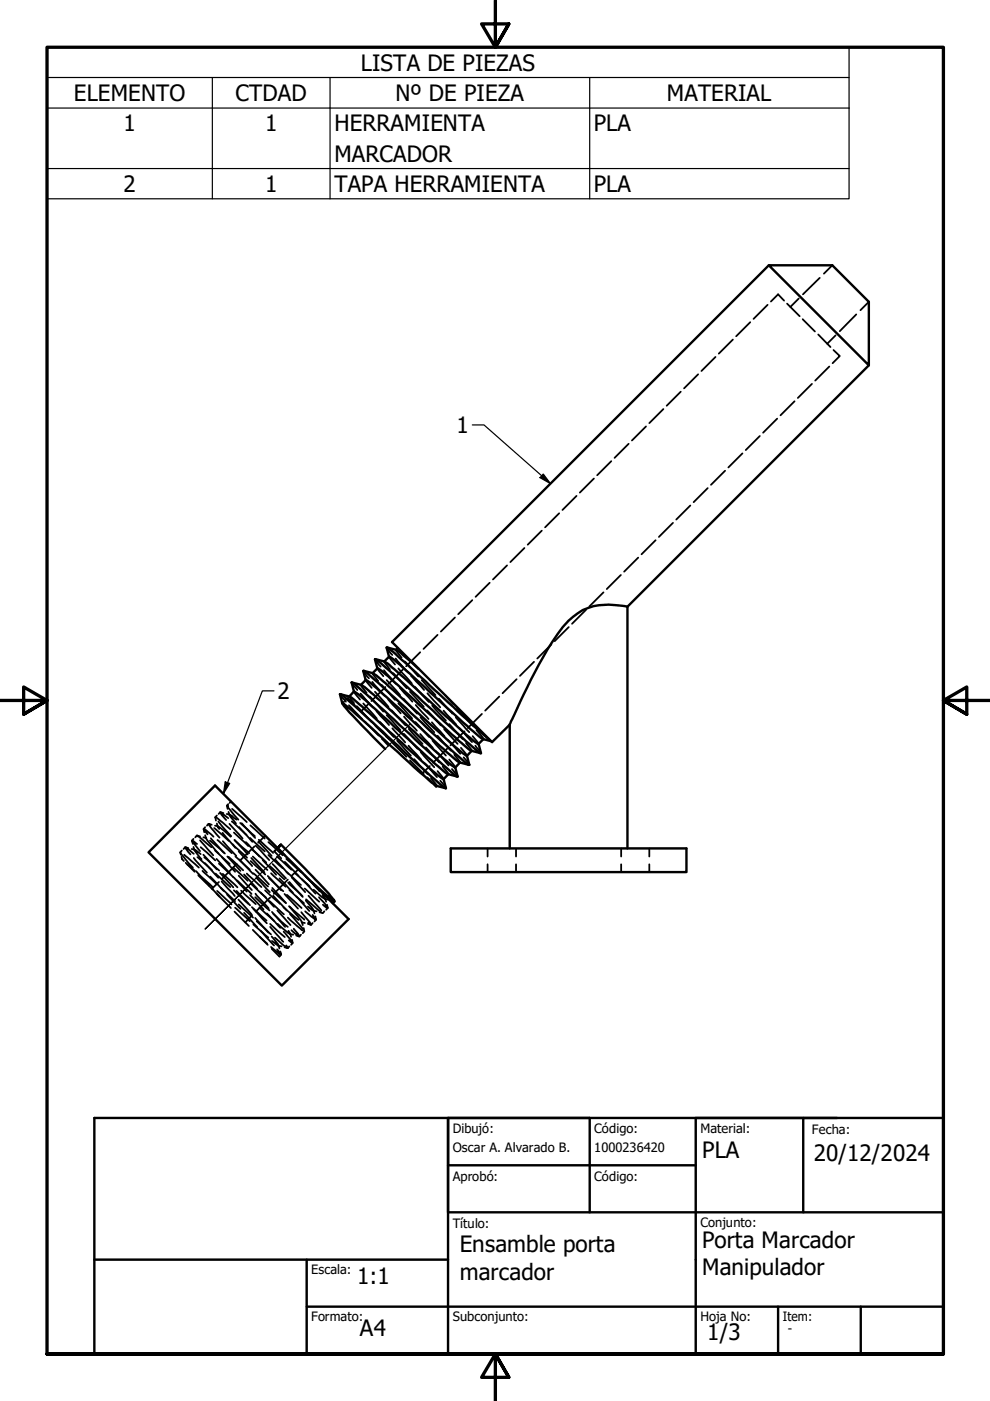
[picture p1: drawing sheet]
<svg xmlns="http://www.w3.org/2000/svg" width="210mm" height="297mm" viewBox="0 0 210 297" stroke-linecap="round" stroke-linejoin="round" font-family="sans-serif">
<!-- layer: Trayect. despiece de movimiento (ISO) -->
<path d="M87 153.5l-43.5 43.5 9.6-9.6" fill="none" stroke="#000" stroke-width=".25"/>
<!-- layer: Oculto (ISO) -->
<g fill="none" stroke="#000" stroke-width=".38">
<path d="M173.8 58.9l-3.6 3.5M176.5 56.2l-1.8 1.8M148 79.4l-3 2.9M151.7 75.7l-3 3M155.4 72l-3 3M159.1 68.3l-3 3M162.8 64.6l-3 3M166.2 63.7l-1.2-1.3-1.6 1.5M166.9 64.4l2.6 2.6M169.4 63.3l-1.8 1.8M170.2 67.7l2.6 2.6M173.5 70.9l2.6 2.7"/>
<path d="M175.8 77.7l-3 3M176.7 74.2l1.4 1.3-1.6 1.5M177.2 71.1l-1.8 1.8M181.5 66.7l-3.4 3.5M184.2 64l-1.8 1.8M129.6 97.8l-3 3M133.3 94.1l-3 3M137 90.4l-3 3M140.7 86.7l-3 3M144.3 83l-2.9 3M153.7 99.8l-3 3M157.4 96.1l-3 3"/>
<path d="M161.1 92.4l-3 3M164.8 88.8l-3 2.9M168.5 85.1l-3 3M172.1 81.4l-2.9 3M107.5 119.9l-3 3M111.2 116.2l-3 3M114.9 112.5l-3 3M118.6 108.8l-3 3M122.2 105.1l-2.9 3M125.9 101.5l-3 2.9M135.3 118.2l-3 3M139 114.5l-3 3"/>
<path d="M142.7 110.9l-3 2.9M146.4 107.2l-3 3M150.1 103.5l-3 3M79.5 139.7l1.2 1.6M82 137.3l1.2 1.6M82.5 139.2l1.3 1.7M83.9 139.6l2.7 3M84 137.8l.1 .3 1.1 1.3M89.1 138.3l-3 3M92.8 134.6l-3 3M96.5 130.9l-3 3M100.1 127.2l-2.9 3"/>
<path d="M103.8 123.6l-3 2.9M116.9 136.6l-3 3M120.6 133l-3 2.9M124.3 129.3l-3 3M128 125.6l-3 3M131.6 121.9l-2.9 3M72.1 147.2l1.2 1.6M73 148.8l-.4 .3M73.3 148.4l.4-.4 1.5 1.5M74 149.5l2.8 2.9M74.1 147.7l-.1 .1 1.1 1.3M74.5 144.7l1.3 1.6"/>
<path d="M75.1 146.6l1.2 1.7M75.6 149.7l2.5 2.6M75.9 150.2l3 2.9M76.5 147.1l2.6 2.9M76.6 145.2v.3l1.1 1.4M77 142.2l1.2 1.6M77 149.1l2.9 3.2M77.5 153.1l2.8 2.8M77.5 144.1l1.3 1.7M78 149.3l-1.4 1.5M78.4 147.7l2.9 3.2M78.7 153l2.5 2.5"/>
<path d="M78.9 144.6l2.7 3M79.1 142.7v.4l1.1 1.3M79.5 146.7l2.9 3.1M79.6 153.8l2.9 3M79.8 150.8l2.7 2.9M80 141.7l1.3 1.7M80.6 153.1l2.9 3.2M80.9 145.2l2.9 3.2M81 156.6l1.4 1.5M81.4 142.1l2.7 3M81.5 140.3l.1 .3 1.1 1.3M81.7 145.7l-3 2.9"/>
<path d="M81.9 156.1l1.2 1.2M82 151.6l2.9 3.2M82 144.2l2.8 3.2M82.3 148.3l2.7 2.9M83.1 150.6l2.9 3.2M83.2 154.4l2.7 3M83.2 157.5l3 3M83.4 142.7l2.8 3.2M84.2 157l2.9 3.2M84.5 149.1l2.9 3.2M84.5 141.7l2.8 3.2M84.8 145.8l2.6 3"/>
<path d="M85.4 142l-3 3M85.5 148.1l3 3.2M85.6 155.6l2.9 3.1M85.7 151.9l2.7 3M85.9 140.3l2.8 3.1M86.6 158.1l2.7 2.9M86.7 154.5l2.9 3.2M86.9 146.7l3 3.1M87.2 143.4l2.7 2.9M88 145.7l2.9 3.1M88.1 153.1l2.9 3.2M88.1 149.5l2.8 2.9"/>
<path d="M89.1 155.6l2.7 2.9M89.2 152.1l2.9 3.1M89.2 159.5l2.9 3.2M89.4 144.2l2.9 3.2M90.3 158.5l2.9 3.2M90.6 150.6l2.8 3.2M90.6 147l2.7 3M91.6 153.1l2.6 3M91.6 149.6l3 3.2M91.7 157l2.9 3.2M92.5 159.3l2.6 3M92.8 156l2.8 3.2"/>
<path d="M93 148.1l2.9 3.2M94 150.7l2.7 2.9M94.2 154.5l2.8 3.2M94.4 147.4l1.7 1.9M94.8 158.7l-3 3M94.9 156.8l2.7 3M95.2 153.5l2.9 3.2M96.6 152.1l2.9 3.1M96.9 150.2l3.3 3.6M97.4 154.4l2.7 2.9M97.7 158.5l1.2 1.4v.4M98.5 155.1l-3 2.9"/>
<path d="M98.8 157.5l1.1 1.4v.3M100.2 156.1l1.1 1.4 .1 .3M100.8 158.1l1.2 1.6M101 154.8l1.4 1.6v.3M102.2 151.4l-3 3M105.9 147.7l-3 3M109.5 144l-2.9 3M113.2 140.3l-3 3M39.2 179.6l-.3 .4M39.3 179.6l.6 .2M41 179.6l.2 .6M41 177.8l-.3 .4 .2 .7"/>
<path d="M41.7 177.2l-.3 .3M41.8 178.9l-1.1-.7 1.7 2.3M41.8 177.3v-.1h.2l2.8 2.4M41.8 177.2l.6 .1M42.4 178.2l2.8 3.1M42.5 179.6l3.2 2.8M43.1 177.5l.7 .2M43.5 177.1a10.4 10.4 0 0 0 2.9 3.9M43.5 175.4l-.3 .4 .1 .7M44 176.9l-.8-1.1h.2l1.9 1.6M44.2 174.7l-.3 .4M44.3 174.7l.6 .2"/>
<path d="M44.5 178.2l3.2 2.8M44.6 174.9l-.4-.2 2.3 2.9M44.7 177.7l2.8 3.1M45.4 175.6l3.1 2.7M45.6 175.1l.6 .1M45.7 173.3h.2l2.9 2.5M46 174.6l.2 .6M46 172.9l-.3 .4 .1 .7M46.1 178.1l3 2.8M46.3 174.2l2.7 3.1M46.5 175.8l-.3-.6 1.2 .9 1.5 1.3M46.7 172.2l-.3 .4"/>
<path d="M46.7 172.2l.7 .2M47.2 176.6l2.7 3.2M47.2 178.4l2.9 3.1M48.1 172.6l.6 .1M48.4 170.9l-.3-.1 2.4 3M48.4 173.5l-1.7-1.3 .3 .6 .9 1M48.4 170.5l-.3 .3 .2 .7M48.5 172.1l.1 .7M48.6 174.7l2.8 3.1M49 169.9l-.3 .3M49.1 174.2l3.2 2.8M49.2 171.5l3.1 2.8"/>
<path d="M49.3 179l3.1 2.8M49.6 176.5l3 2.9M50.2 173.8l-1.5-1.1a.87 .87 0 0 0 .5 .9l.8 1M50.7 175.4l2.8 3.1M50.9 174.5l3.1 2.8M51.2 174.5l2.9 3.2M52.1 178.5l2.9 3.1M53 177.7l3.1 2.8M53.1 175l3 2.8M54 179.4l-3.1 3M54.2 179.3l2.9 3.1M54.8 178.4l2.8 3.1"/>
<path d="M54.9 178l3 2.8M56.3 177.2l-1.6 1.5M56.9 178.5l3 2.8M58.9 179.8l-.3 .2M86.9 161.2l3 2.9M87.8 161l2.9 3.1M90 161.8l2.6 3M90.6 164.8l1.5 1.5M91.1 162.4l-1.4 1.5M91.4 165l1.1 1.3v.3M92.8 163.5l1.2 1.7M93.3 165.5l1.3 1.6"/>
<path d="M93.9 162.5l1 1.3 .1 .3M95.2 161l1.2 1.4 .1 .3M95.8 163.1l1.2 1.5M96.3 160l1.1 1.3 .1 .4M98.3 160.6l1.2 1.6M103.4 179.9v1.7M109.4 179.9v1.7M131.7 179.9v1.7M137.7 179.9v1.7M38.2 180.8l2.7 3.1M38.5 181.7l.1 .5 .4 .3M38.5 180.3l-.3 .4 .2 .5"/>
<path d="M39.1 181.2l3.1 2.7M39.4 182.9l1.9 1.9M39.8 183.3l1.5 1.3M40.6 180l.7 .1M41.1 181.9l2.8 3.1M41.1 181l-1.8-1.4v.2l1.1 1.4M41.6 184.7l2.8 3.1M41.8 181.7l3.2 2.8M42 185.6l3.1 3M42.1 185.3l3.1 2.9M42.5 181.1l-1.3-1 1.5 2.1M42.9 184.6l3.1 2.9"/>
<path d="M43.1 181.2l2.9 3.1M43.3 181.8l3.2 2.8M43.4 183l2.9 3.1M44.6 185.9l2.8 3M45.1 188.6l1.4 1.5M45.6 180.3l3.1 2.9M45.7 185.2l3.1 2.9M45.9 182.1l2.9 3.1M45.9 189.5l3.1 3M46 188.9l3.1 2.9M46.4 183.1l3.3 3 2.6 2.9M46.4 187l-1.5 1.5"/>
<path d="M46.7 185.1l2.8 3M46.8 188.2l3 2.9M47 186.9l2.8 3.1M47.1 181.7l2.7 3.1M47.2 185.3l3.2 2.8M48.1 189.7l2.9 3M48.2 181.6l2.8 3M48.5 181.7l3.1 2.8M49.5 183.9l3 2.8M49.6 188.8l3 2.8M49.7 193.3l3.1 3M49.8 192.5l3.2 2.8"/>
<path d="M49.9 181.6l3.1 2.8M50.2 188.9l2.8 3M50.2 183.2l-3 3M50.2 186.7l3.1 2.8M50.5 190.7l2.8 3.2M50.6 191.8l3.1 2.7M50.6 180.5l2.9 3.1M50.6 185.7l2.8 3M50.8 182.2l2.9 3.1M51.1 188.8l3.1 2.9M51.8 185.4l2.7 3.1M51.8 193.5l2.7 3.1"/>
<path d="M52.3 185.2l3.1 2.9M52.8 180.9l-3.1-2.8 2.8 3.1M53 189.8l2.9 3M53.1 182.5l3.2 2.9M53.3 181.9l2.8 3.1M53.3 187.4l3.1 2.9M53.4 180.1l3.1 2.8M53.4 192.3l3.1 2.9M53.5 194l-1.5 1.6M53.6 181.6l3.1 2.9M53.6 197.2l3.2 3.1M53.7 185.2l3.1 2.7"/>
<path d="M53.7 192.7l2.9 3.1M53.7 196l3.2 2.8M54.1 190.2l3 2.8M54.1 194.6l2.8 3.1M54.2 184.4l2.8 3.1M54.2 189.5l2.8 3.1M54.4 186.1l2.8 3.1M54.4 195.3l3.1 2.8M55 192.4l3.1 2.8M55.1 198.7l1.5 1.4M55.2 189.2l2.9 3.1M55.2 197.3l2.9 3.2"/>
<path d="M55.7 182.4l2.8 3.1M56.2 188.8l3.1 2.8M56.6 193.7l2.8 3M56.8 185.7l2.8 3.1M56.9 181.3l3 2.8M57 186.2l3.1 2.8M57.1 191.1l3.1 2.8M57.2 183.6l3.1 2.8M57.3 196.5l2.8 3.2M57.3 195.9l3.1 2.8M57.3 190.3l-3.1 3M57.5 185.2l3.1 2.8"/>
<path d="M57.6 188.7l3 2.8M57.6 198.6l1.5 1.9-1.4-1M57.7 193.3l2.8 3.2M57.7 188.3l2.9 3.1M57.8 183.2l2.8 3M57.9 193.7l3.1 2.8M57.9 189.9l2.9 3.1M58.2 180.5l1.4 1.5M58.3 198.8l1.8 1.6 .9 .6-.3-.5M58.4 182.2l2.8 3.1M58.4 180.3l-.2 .2M58.7 180.1l.2-.2 1.6 1.5"/>
<path d="M58.7 181.6l3.1 2.8M58.8 193l2.8 3.1M58.9 195.9l2.6 2.1-.3-.7M59.2 186.2l2.9 3.1M60.1 192.3l3.2 2.8M60.1 197.5l1.7 1.9 .2 .5-.8-.5M60.3 189.5l2.9 3.1M60.4 182.7l2.9 3M60.7 182.1l3.1 2.8M60.7 184.8l3.1 2.8M60.8 189.7l3.1 2.8M61 194.5l3.2 2.8"/>
<path d="M61 186.5l-3 3M61.1 187.1l3 2.9M61.2 182.1l2.9 3M61.3 192.1l2.6 3.3M61.3 187l2.9 3.2M61.3 188.7l3.2 2.8M61.4 192.2l3.1 2.8M61.5 193.8l2.7 3.2M61.5 198l.7 .2M61.5 198l.2 .6M61.8 186l2.9 3.2M61.9 199.2l.1 .7"/>
<path d="M62 199.9l-.3 .4M62.3 196.9l.9 1.1 .2 .6-1.6-1.4M62.5 185.2l3.2 2.7M62.8 190l2.8 3.2M62.8 198.4l.6 .2M63.3 184.3l-1.5 1.4M63.8 198.2l-.3 .4M63.9 193.4l2.1 2.6-.7-.4M63.9 195.6l.7 .1M64 186.4l2.9 3.1M64 195.5l.2 .6M64.4 196.8l.1 .7-.3 .4"/>
<path d="M64.6 185.6l1.5 1.5M64.6 188.4l3.1 2.8M64.7 193.2l2.3 1.8-.7-1M64.8 185.9l3 3.1M64.8 190.9l1.3 1.5 .4 .7-1.2-.9M64.9 190.7l3.2 2.7M65.3 195.9l.6 .2M65.4 189.9l2.7 3.1M66.3 195.7l-.3 .4M66.4 193.1l.7 .1M66.5 188.6l2.4 2a.87 .87 0 0 0-.5-.9M66.5 193l.2 .7"/>
<path d="M66.9 194.3l.1 .7-.3 .4M67.6 190.2l1.4 1.5 .5 .8-1-.7M67.8 193.4l.6 .2M68.8 193.2l-.3 .4M68.9 190.6l.7 .1M69 190.5l.2 .7M69.3 191.8l.2 .7-.3 .4M70.2 190.9l.7 .2M103.4 183.2v1.7M109.4 183.2v1.7M131.7 183.2v1.7M137.7 183.2v1.7"/>
<path d="M57.5 200.8l2.1 1.6-.9-1.1M57.6 201.2l1.6 1.6 .2-.1M59 200.5l.7 .1M59.1 200.5l.1 .6M59.4 201.7l.2 .7M59.6 202.4l-.1 .2M60.3 200.8l.7 .2M61.3 200.6l-.3 .4"/>
</g>
<g fill="#000">
<circle cx="82.5" cy="139.2" r=".19"/>
<circle cx="83.9" cy="137.8" r=".19"/>
<circle cx="74" cy="147.7" r=".19"/>
<circle cx="75.1" cy="146.7" r=".19"/>
<circle cx="76.5" cy="145.2" r=".19"/>
<circle cx="77.5" cy="144.2" r=".19"/>
<circle cx="79" cy="142.7" r=".19"/>
<circle cx="80" cy="141.7" r=".19"/>
<circle cx="81.5" cy="140.3" r=".19"/>
<circle cx="100" cy="159.2" r=".19"/>
<circle cx="101.5" cy="157.7" r=".19"/>
<circle cx="102.5" cy="156.7" r=".19"/>
<circle cx="92.6" cy="166.6" r=".19"/>
<circle cx="94" cy="165.1" r=".19"/>
<circle cx="95.1" cy="164.1" r=".19"/>
<circle cx="96.5" cy="162.7" r=".19"/>
<circle cx="97.5" cy="161.7" r=".19"/>
<circle cx="99" cy="160.2" r=".19"/>
</g>
<!-- layer: Visible (ISO) -->
<g fill="none" stroke="#000" stroke-width=".51">
<path d="M163 56.2h13.5l7.7 7.8v13.5zM163 56.2l-79.9 79.9 21.2 21.2 3.8-3.6M184.2 77.5l-51.2 51.1M79.5 139.7l.4 .2 2.8 2.4 16.1 14.8 2.7 2.4 .5 .2-.5-2M79.5 139.8l.5 1.9-1 1M79.6 139.7l2.1 .6a265 265 0 0 1 13.7 12.3l3.7 3.4 2.3 1.8 1.1-1.1M82 137.3l2 .5 .5 .3 4.2 3.7M82.5 139.2l-.5-1.9 1.9 1.4 16.5 15.2 3.4 2.9M82.5 139.2a9.3 9.3 0 0 1 2.9 2.3l15.9 14.4 1.1 .8 1.7 .4M82.5 139.2l-1 1.1M84.3 137.4l-.4 .4M133 128.6h-.2a17.6 17.6 0 0 0-8.1 .3 14 14 0 0 0-6.5 5.5 111.2 111.2 0 0 0-9.1 17l-1 2.3"/>
<path d="M133 128.6v51.3M72.1 147.2l2 .5 .7 .4 16.9 15.3 2.1 1.7 .2 .1 1.1-1.1M72.6 149.1l-.5-1.9 .7 .4 2.4 2.1 16.2 14.9 2.4 2.1 .8 .4-.6-2M74 147.7l1.1-1.1 .8 .6 18.4 16.5 .7 .4 2 .5M74.6 144.7l2 .5 .7 .5 9.6 8.6a101 101 0 0 0 9.6 8.4M75.1 146.7l-.6-2 .5 .2 2.7 2.3 16.2 14.9 2.7 2.4 .4 .1-.5-1.9M77 142.2l.5 .2 2.7 2.4 16.1 14.8 2.8 2.4 .4 .2-.5-2M77 142.3l.5 1.9-1 1M77.1 142.2l2.1 .6a265 265 0 0 1 13.8 12.3l3.6 3.4 2.3 1.8M77.5 144.1a117 117 0 0 1 10.6 9.4l9 8 2.3 .7M80 141.7a117 117 0 0 1 10.6 9.3l9 8 2.3 .7M81.7 158.8l-3.8-3.8a40.1 40.1 0 0 1-5.3-5.9h.1l2 1.6 13.2 12.1 4.2 3.5"/>
<path d="M100 159.2l-1 1.1M108.1 153.7v26.2M45.6 166.5l28.3 28.4-14.1 14.1-28.3-28.3zM58.9 179.8l.7-.7-.7 .8M59.6 179.1l7.3 7.4a27.4 27.4 0 0 1 4 4.6l-4.8-4M92.1 166.3l.2 .2 2.2 .6M92.1 166.3l.4 .4 .1-.1M95.6 179.9h49.9v5h-49.9zM97.5 161.7l-1 1M70.9 191.1l-.4 .4"/>
</g>
<path d="M10 16.4v-6.4h170v6.4M10 16.4h170v6.5M10 16.4v25.7h170v-19.2M45 16.4v25.7M70 16.4v25.7M125 16.4v25.7M10 22.9h170M10 35.7h170M100.1 90.1h2.5l14.1 12.4M115.2 100.5l1.5 2-2.2-1.2zM58.1 146.5h-2.5l-8.2 21.8M47.8 165.8l.9 .3-1.3 2.2z" fill="none" stroke="#000" stroke-width=".25"/>
<!-- layer: Borde (ISO) -->
<path d="M105 0v10l-2.9-4.9h5.8l-2.9 4.9 2.9-4.9M0 148.5h10l-5-2.8v5.7l5-2.9-5 2.9M210 148.5h-10l5-2.8v5.7l-5-2.9 5 2.9M10 287.1v-277.1h190v277.1h-190h190M107.9 292l-2.9-4.9 2.9 4.9h-5.8l2.9-4.9v9.9" fill="none" stroke="#000" stroke-width=".7"/>
<path d="M20 237h180v50.1h-180zM125 237v20M147.5 237v50.1M170.3 237v20M95 247.1v-10.1v50.1M95 247.1v9.9h105M95 247.1h52.5M20 267.1h75M65 267.1v20M65 277h135M165 277v10.1h17.5v-10.1" fill="none" stroke="#000" stroke-width=".51"/>
<g fill="#000">
<path d="M115.2 100.5l1.5 2-2.2-1.2z" fill-rule="evenodd"/>
<path d="M47.8 165.8l.9 .3-1.3 2.2z" fill-rule="evenodd"/>
</g>
<g font-size="4.8">
<text x="76.5" y="15">LISTA DE PIEZAS</text>
<text x="15.7" y="21.4">ELEMENTO</text>
<text x="49.9" y="21.4">CTDAD</text>
<text x="83.8" y="21.4">Nº DE PIEZA</text>
<text x="141.4" y="21.4">MATERIAL</text>
<text x="26.2" y="27.9">1</text>
<text x="56.2" y="27.9">1</text>
<text x="70.9" y="27.9">HERRAMIENTA</text>
<text x="125.9" y="27.9">PLA</text>
<text x="70.9" y="34.3">MARCADOR</text>
<text x="26.2" y="40.8">2</text>
<text x="56.2" y="40.7">1</text>
<text x="70.9" y="40.7">TAPA HERRAMIENTA</text>
<text x="125.9" y="40.7">PLA</text>
<text x="96.8" y="91.9">1</text>
<text x="58.9" y="148.3">2</text>
<text x="148.9" y="245.4">PLA</text>
<text x="172.5" y="246.2">20/12/2024</text>
<text x="97.5" y="265.5">Ensamble porta</text>
<text x="148.8" y="264.6">Porta Marcador</text>
<text x="75.8" y="272.1">1:1</text>
<text x="97.5" y="271.3">marcador</text>
<text x="148.8" y="270.4">Manipulador</text>
<text x="76.3" y="283.3">A4</text>
<text x="149.9" y="284.1">1/3</text>
</g>
<g font-size="2.7">
<text x="96" y="244.1">Oscar A. Alvarado B.</text>
<text x="96" y="240.3">Dibujó:</text>
<text x="126" y="244.1">1000236420</text>
<text x="126" y="240.3">Código:</text>
<text x="148.5" y="240.1">Material:</text>
<text x="172.1" y="240.4">Fecha:</text>
<text x="96" y="250.3">Aprobó:</text>
<text x="126" y="250.3">Código:</text>
<text x="96" y="260.3">Título:</text>
<text x="148.5" y="260.1">Conjunto:</text>
<text x="66" y="270.1">Escala:</text>
<text x="66" y="280">Formato:</text>
<text x="96" y="280.1">Subconjunto:</text>
<text x="148.5" y="280">Hoja No:</text>
<text x="166" y="280">Item:</text>
<text x="167.1" y="282.7">-</text>
</g>
</svg>
